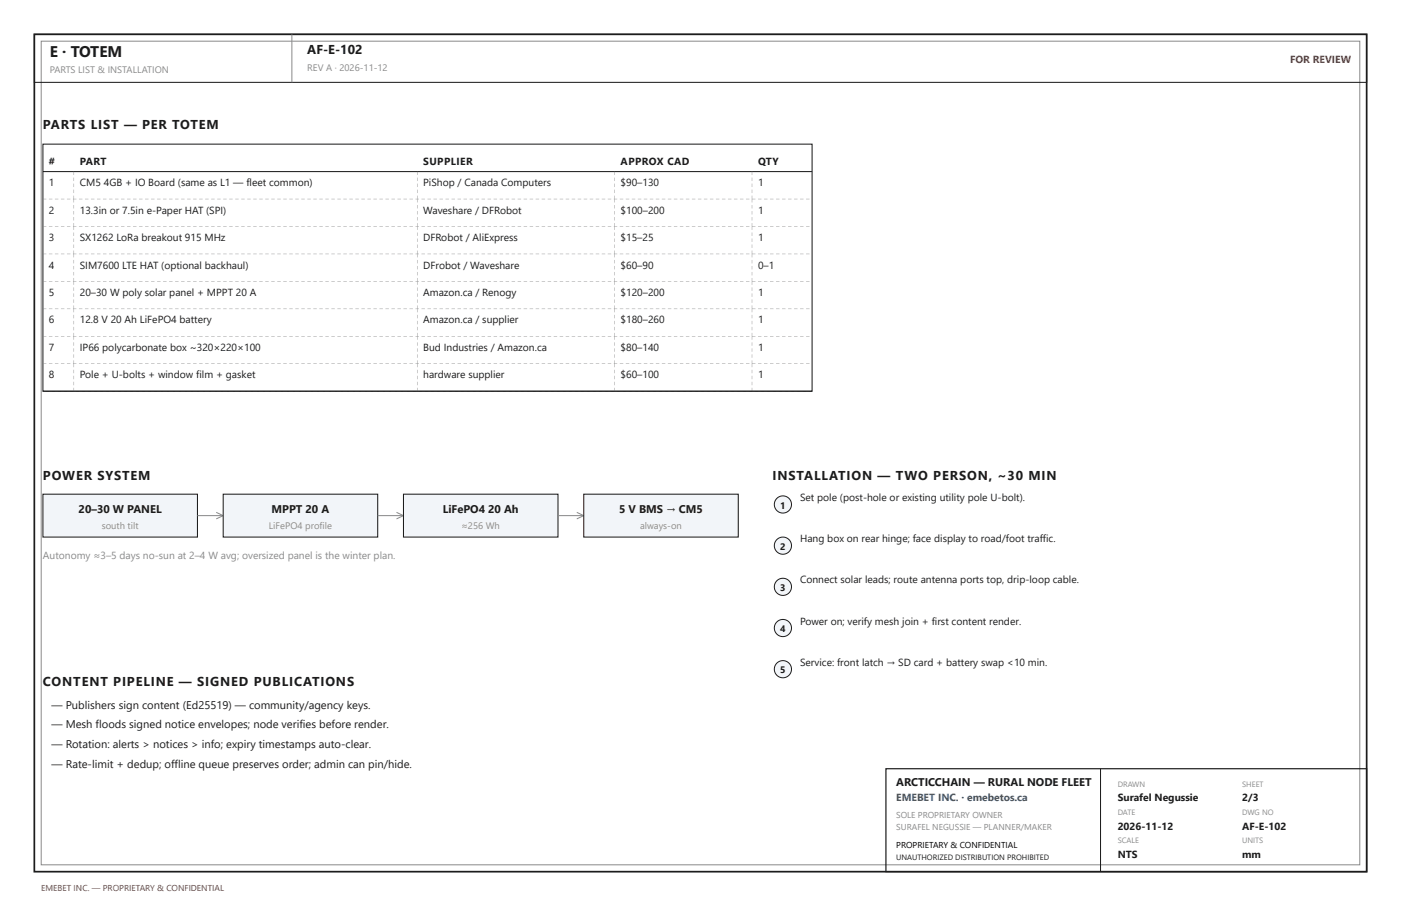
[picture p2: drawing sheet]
<svg xmlns="http://www.w3.org/2000/svg" width="432mm" height="279mm" viewBox="0 0 432 279" stroke-linecap="round" stroke-linejoin="round" font-family="sans-serif">
<path d="M10.6 10.6h410.6v258.2h-410.6z" fill="none" stroke="#1c1c1c" stroke-width=".53"/>
<path d="M12.7 12.7h406.4v254h-406.4zM90 10.6v14.8" fill="none" stroke="#8a8a8a" stroke-width=".31"/>
<path d="M10.6 10.6h410.6v14.8h-410.6zM13.2 44.4h237.1v76.2h-237.1zM13.2 52.9h237.1" fill="none" stroke="#1c1c1c" stroke-width=".32"/>
<g fill="#8a8a8a">
<path d="M22.7 52.9l.1 1.1zM22.7 54.8l.1 1zM22.7 56.6l.1 1.1zM22.7 58.5l.1 1zM22.7 60.3l.1 1.1z"/>
<path d="M128.5 52.9l.2 1.1zM128.5 54.8l.2 1zM128.5 56.6l.2 1.1zM128.5 58.5l.2 1zM128.5 60.3l.2 1.1z"/>
<path d="M189.4 52.9l.1 1.1zM189.4 54.8l.1 1zM189.4 56.6l.1 1.1zM189.4 58.5l.1 1zM189.4 60.3l.1 1.1z"/>
<path d="M231.7 52.9l.1 1.1zM231.7 54.8l.1 1zM231.7 56.6l.1 1.1zM231.7 58.5l.1 1zM231.7 60.3l.1 1.1z"/>
<path d="M13.2 61.3l1.1 .1zM15.1 61.3l1 .1zM16.9 61.3l1.1 .1zM18.8 61.3l1 .1zM20.6 61.3l1.1 .1zM22.5 61.3l1 .1zM24.3 61.3l1.1 .1zM26.2 61.3l1.1 .1zM28 61.3l1.1 .1zM29.9 61.3l1.1 .1zM31.7 61.3l1.1 .1zM33.6 61.3l1.1 .1zM35.5 61.3l1 .1zM37.3 61.3l1.1 .1zM39.2 61.3l1 .1zM41 61.3l1.1 .1zM42.9 61.3l1 .1zM44.7 61.3l1.1 .1zM46.6 61.3l1 .1zM48.4 61.3l1.1 .1zM50.3 61.3l1 .1zM52.1 61.3l1.1 .1zM54 61.3l1 .1zM55.8 61.3l1.1 .1zM57.7 61.3l1 .1zM59.5 61.3l1.1 .1zM61.4 61.3l1 .1zM63.2 61.3l1.1 .1zM65.1 61.3l1 .1zM66.9 61.3l1.1 .1zM68.8 61.3l1 .1zM70.6 61.3l1.1 .1zM72.5 61.3l1.1 .1zM74.3 61.3l1.1 .1zM76.2 61.3l1.1 .1zM78.1 61.3l1 .1zM79.9 61.3l1.1 .1zM81.8 61.3l1 .1zM83.6 61.3l1.1 .1zM85.5 61.3l1 .1zM87.3 61.3l1.1 .1zM89.2 61.3l1 .1zM91 61.3l1.1 .1zM92.9 61.3l1 .1zM94.7 61.3l1.1 .1zM96.6 61.3l1 .1zM98.4 61.3l1.1 .1zM100.3 61.3l1 .1zM102.1 61.3l1.1 .1zM104 61.3l1 .1zM105.8 61.3l1.1 .1zM107.7 61.3l1 .1zM109.5 61.3l1.1 .1zM111.4 61.3l1 .1zM113.2 61.3l1.1 .1zM115.1 61.3l1.1 .1zM116.9 61.3l1.1 .1zM118.8 61.3l1.1 .1zM120.6 61.3l1.1 .1zM122.5 61.3l1.1 .1zM124.4 61.3l1 .1zM126.2 61.3l1.1 .1zM128.1 61.3l1 .1zM129.9 61.3l1.1 .1zM131.8 61.3l1 .1zM133.6 61.3l1.1 .1zM135.5 61.3l1 .1zM137.3 61.3l1.1 .1zM139.2 61.3l1 .1zM141 61.3l1.1 .1zM142.9 61.3l1 .1zM144.7 61.3l1.1 .1zM146.6 61.3l1 .1zM148.4 61.3l1.1 .1zM150.3 61.3l1 .1zM152.1 61.3l1.1 .1zM154 61.3l1 .1zM155.8 61.3l1.1 .1zM157.7 61.3l1 .1zM159.5 61.3l1.1 .1zM161.4 61.3l1.1 .1zM163.2 61.3l1.1 .1zM165.1 61.3l1.1 .1zM167 61.3l1 .1zM168.8 61.3l1.1 .1zM170.7 61.3l1 .1zM172.5 61.3l1.1 .1zM174.4 61.3l1 .1zM176.2 61.3l1.1 .1zM178.1 61.3l1 .1zM179.9 61.3l1.1 .1zM181.8 61.3l1 .1zM183.6 61.3l1.1 .1zM185.5 61.3l1 .1zM187.3 61.3l1.1 .1zM189.2 61.3l1 .1zM191 61.3l1.1 .1zM192.9 61.3l1 .1zM194.7 61.3l1.1 .1zM196.6 61.3l1 .1zM198.4 61.3l1.1 .1zM200.3 61.3l1 .1zM202.1 61.3l1.1 .1zM204 61.3l1.1 .1zM205.8 61.3l1.1 .1zM207.7 61.3l1.1 .1zM209.5 61.3l1.1 .1zM211.4 61.3l1.1 .1zM213.3 61.3l1 .1zM215.1 61.3l1.1 .1zM217 61.3l1 .1zM218.8 61.3l1.1 .1zM220.7 61.3l1 .1zM222.5 61.3l1.1 .1zM224.4 61.3l1 .1zM226.2 61.3l1.1 .1zM228.1 61.3l1 .1zM229.9 61.3l1.1 .1zM231.8 61.3l1 .1zM233.6 61.3l1.1 .1zM235.5 61.3l1 .1zM237.3 61.3l1.1 .1zM239.2 61.3l1 .1zM241 61.3l1.1 .1zM242.9 61.3l1 .1zM244.7 61.3l1.1 .1zM246.6 61.3l1 .1zM248.4 61.3l1.1 .1z"/>
<path d="M22.7 61.4l.1 1zM22.7 63.2l.1 1.1zM22.7 65.1l.1 1zM22.7 66.9l.1 1.1zM22.7 68.8l.1 1z"/>
<path d="M128.5 61.4l.2 1zM128.5 63.2l.2 1.1zM128.5 65.1l.2 1zM128.5 66.9l.2 1.1zM128.5 68.8l.2 1z"/>
<path d="M189.4 61.4l.1 1zM189.4 63.2l.1 1.1zM189.4 65.1l.1 1zM189.4 66.9l.1 1.1zM189.4 68.8l.1 1z"/>
<path d="M231.7 61.4l.1 1zM231.7 63.2l.1 1.1zM231.7 65.1l.1 1zM231.7 66.9l.1 1.1zM231.7 68.8l.1 1z"/>
<path d="M13.2 69.8l1.1 .1zM15.1 69.8l1 .1zM16.9 69.8l1.1 .1zM18.8 69.8l1 .1zM20.6 69.8l1.1 .1zM22.5 69.8l1 .1zM24.3 69.8l1.1 .1zM26.2 69.8l1.1 .1zM28 69.8l1.1 .1zM29.9 69.8l1.1 .1zM31.7 69.8l1.1 .1zM33.6 69.8l1.1 .1zM35.5 69.8l1 .1zM37.3 69.8l1.1 .1zM39.2 69.8l1 .1zM41 69.8l1.1 .1zM42.9 69.8l1 .1zM44.7 69.8l1.1 .1zM46.6 69.8l1 .1zM48.4 69.8l1.1 .1zM50.3 69.8l1 .1zM52.1 69.8l1.1 .1zM54 69.8l1 .1zM55.8 69.8l1.1 .1zM57.7 69.8l1 .1zM59.5 69.8l1.1 .1zM61.4 69.8l1 .1zM63.2 69.8l1.1 .1zM65.1 69.8l1 .1zM66.9 69.8l1.1 .1zM68.8 69.8l1 .1zM70.6 69.8l1.1 .1zM72.5 69.8l1.1 .1zM74.3 69.8l1.1 .1zM76.2 69.8l1.1 .1zM78.1 69.8l1 .1zM79.9 69.8l1.1 .1zM81.8 69.8l1 .1zM83.6 69.8l1.1 .1zM85.5 69.8l1 .1zM87.3 69.8l1.1 .1zM89.2 69.8l1 .1zM91 69.8l1.1 .1zM92.9 69.8l1 .1zM94.7 69.8l1.1 .1zM96.6 69.8l1 .1zM98.4 69.8l1.1 .1zM100.3 69.8l1 .1zM102.1 69.8l1.1 .1zM104 69.8l1 .1zM105.8 69.8l1.1 .1zM107.7 69.8l1 .1zM109.5 69.8l1.1 .1zM111.4 69.8l1 .1zM113.2 69.8l1.1 .1zM115.1 69.8l1.1 .1zM116.9 69.8l1.1 .1zM118.8 69.8l1.1 .1zM120.6 69.8l1.1 .1zM122.5 69.8l1.1 .1zM124.4 69.8l1 .1zM126.2 69.8l1.1 .1zM128.1 69.8l1 .1zM129.9 69.8l1.1 .1zM131.8 69.8l1 .1zM133.6 69.8l1.1 .1zM135.5 69.8l1 .1zM137.3 69.8l1.1 .1zM139.2 69.8l1 .1zM141 69.8l1.1 .1zM142.9 69.8l1 .1zM144.7 69.8l1.1 .1zM146.6 69.8l1 .1zM148.4 69.8l1.1 .1zM150.3 69.8l1 .1zM152.1 69.8l1.1 .1zM154 69.8l1 .1zM155.8 69.8l1.1 .1zM157.7 69.8l1 .1zM159.5 69.8l1.1 .1zM161.4 69.8l1.1 .1zM163.2 69.8l1.1 .1zM165.1 69.8l1.1 .1zM167 69.8l1 .1zM168.8 69.8l1.1 .1zM170.7 69.8l1 .1zM172.5 69.8l1.1 .1zM174.4 69.8l1 .1zM176.2 69.8l1.1 .1zM178.1 69.8l1 .1zM179.9 69.8l1.1 .1zM181.8 69.8l1 .1zM183.6 69.8l1.1 .1zM185.5 69.8l1 .1zM187.3 69.8l1.1 .1zM189.2 69.8l1 .1zM191 69.8l1.1 .1zM192.9 69.8l1 .1zM194.7 69.8l1.1 .1zM196.6 69.8l1 .1zM198.4 69.8l1.1 .1zM200.3 69.8l1 .1zM202.1 69.8l1.1 .1zM204 69.8l1.1 .1zM205.8 69.8l1.1 .1zM207.7 69.8l1.1 .1zM209.5 69.8l1.1 .1zM211.4 69.8l1.1 .1zM213.3 69.8l1 .1zM215.1 69.8l1.1 .1zM217 69.8l1 .1zM218.8 69.8l1.1 .1zM220.7 69.8l1 .1zM222.5 69.8l1.1 .1zM224.4 69.8l1 .1zM226.2 69.8l1.1 .1zM228.1 69.8l1 .1zM229.9 69.8l1.1 .1zM231.8 69.8l1 .1zM233.6 69.8l1.1 .1zM235.5 69.8l1 .1zM237.3 69.8l1.1 .1zM239.2 69.8l1 .1zM241 69.8l1.1 .1zM242.9 69.8l1 .1zM244.7 69.8l1.1 .1zM246.6 69.8l1 .1zM248.4 69.8l1.1 .1z"/>
<path d="M22.7 69.8l.1 1.1zM22.7 71.7l.1 1.1zM22.7 73.6l.1 1zM22.7 75.4l.1 1.1zM22.7 77.3l.1 1z"/>
<path d="M128.5 69.8l.2 1.1zM128.5 71.7l.2 1.1zM128.5 73.6l.2 1zM128.5 75.4l.2 1.1zM128.5 77.3l.2 1z"/>
<path d="M189.4 69.8l.1 1.1zM189.4 71.7l.1 1.1zM189.4 73.6l.1 1zM189.4 75.4l.1 1.1zM189.4 77.3l.1 1z"/>
<path d="M231.7 69.8l.1 1.1zM231.7 71.7l.1 1.1zM231.7 73.6l.1 1zM231.7 75.4l.1 1.1zM231.7 77.3l.1 1z"/>
<path d="M13.2 78.3l1.1 .1zM15.1 78.3l1 .1zM16.9 78.3l1.1 .1zM18.8 78.3l1 .1zM20.6 78.3l1.1 .1zM22.5 78.3l1 .1zM24.3 78.3l1.1 .1zM26.2 78.3l1.1 .1zM28 78.3l1.1 .1zM29.9 78.3l1.1 .1zM31.7 78.3l1.1 .1zM33.6 78.3l1.1 .1zM35.5 78.3l1 .1zM37.3 78.3l1.1 .1zM39.2 78.3l1 .1zM41 78.3l1.1 .1zM42.9 78.3l1 .1zM44.7 78.3l1.1 .1zM46.6 78.3l1 .1zM48.4 78.3l1.1 .1zM50.3 78.3l1 .1zM52.1 78.3l1.1 .1zM54 78.3l1 .1zM55.8 78.3l1.1 .1zM57.7 78.3l1 .1zM59.5 78.3l1.1 .1zM61.4 78.3l1 .1zM63.2 78.3l1.1 .1zM65.1 78.3l1 .1zM66.9 78.3l1.1 .1zM68.8 78.3l1 .1zM70.6 78.3l1.1 .1zM72.5 78.3l1.1 .1zM74.3 78.3l1.1 .1zM76.2 78.3l1.1 .1zM78.1 78.3l1 .1zM79.9 78.3l1.1 .1zM81.8 78.3l1 .1zM83.6 78.3l1.1 .1zM85.5 78.3l1 .1zM87.3 78.3l1.1 .1zM89.2 78.3l1 .1zM91 78.3l1.1 .1zM92.9 78.3l1 .1zM94.7 78.3l1.1 .1zM96.6 78.3l1 .1zM98.4 78.3l1.1 .1zM100.3 78.3l1 .1zM102.1 78.3l1.1 .1zM104 78.3l1 .1zM105.8 78.3l1.1 .1zM107.7 78.3l1 .1zM109.5 78.3l1.1 .1zM111.4 78.3l1 .1zM113.2 78.3l1.1 .1zM115.1 78.3l1.1 .1zM116.9 78.3l1.1 .1zM118.8 78.3l1.1 .1zM120.6 78.3l1.1 .1zM122.5 78.3l1.1 .1zM124.4 78.3l1 .1zM126.2 78.3l1.1 .1zM128.1 78.3l1 .1zM129.9 78.3l1.1 .1zM131.8 78.3l1 .1zM133.6 78.3l1.1 .1zM135.5 78.3l1 .1zM137.3 78.3l1.1 .1zM139.2 78.3l1 .1zM141 78.3l1.1 .1zM142.9 78.3l1 .1zM144.7 78.3l1.1 .1zM146.6 78.3l1 .1zM148.4 78.3l1.1 .1zM150.3 78.3l1 .1zM152.1 78.3l1.1 .1zM154 78.3l1 .1zM155.8 78.3l1.1 .1zM157.7 78.3l1 .1zM159.5 78.3l1.1 .1zM161.4 78.3l1.1 .1zM163.2 78.3l1.1 .1zM165.1 78.3l1.1 .1zM167 78.3l1 .1zM168.8 78.3l1.1 .1zM170.7 78.3l1 .1zM172.5 78.3l1.1 .1zM174.4 78.3l1 .1zM176.2 78.3l1.1 .1zM178.1 78.3l1 .1zM179.9 78.3l1.1 .1zM181.8 78.3l1 .1zM183.6 78.3l1.1 .1zM185.5 78.3l1 .1zM187.3 78.3l1.1 .1zM189.2 78.3l1 .1zM191 78.3l1.1 .1zM192.9 78.3l1 .1zM194.7 78.3l1.1 .1zM196.6 78.3l1 .1zM198.4 78.3l1.1 .1zM200.3 78.3l1 .1zM202.1 78.3l1.1 .1zM204 78.3l1.1 .1zM205.8 78.3l1.1 .1zM207.7 78.3l1.1 .1zM209.5 78.3l1.1 .1zM211.4 78.3l1.1 .1zM213.3 78.3l1 .1zM215.1 78.3l1.1 .1zM217 78.3l1 .1zM218.8 78.3l1.1 .1zM220.7 78.3l1 .1zM222.5 78.3l1.1 .1zM224.4 78.3l1 .1zM226.2 78.3l1.1 .1zM228.1 78.3l1 .1zM229.9 78.3l1.1 .1zM231.8 78.3l1 .1zM233.6 78.3l1.1 .1zM235.5 78.3l1 .1zM237.3 78.3l1.1 .1zM239.2 78.3l1 .1zM241 78.3l1.1 .1zM242.9 78.3l1 .1zM244.7 78.3l1.1 .1zM246.6 78.3l1 .1zM248.4 78.3l1.1 .1z"/>
<path d="M22.7 78.3l.1 1.1zM22.7 80.2l.1 1zM22.7 82l.1 1.1zM22.7 83.9l.1 1zM22.7 85.7l.1 1.1z"/>
<path d="M128.5 78.3l.2 1.1zM128.5 80.2l.2 1zM128.5 82l.2 1.1zM128.5 83.9l.2 1zM128.5 85.7l.2 1.1z"/>
<path d="M189.4 78.3l.1 1.1zM189.4 80.2l.1 1zM189.4 82l.1 1.1zM189.4 83.9l.1 1zM189.4 85.7l.1 1.1z"/>
<path d="M231.7 78.3l.1 1.1zM231.7 80.2l.1 1zM231.7 82l.1 1.1zM231.7 83.9l.1 1zM231.7 85.7l.1 1.1z"/>
<path d="M13.2 86.7l1.1 .1zM15.1 86.7l1 .1zM16.9 86.7l1.1 .1zM18.8 86.7l1 .1zM20.6 86.7l1.1 .1zM22.5 86.7l1 .1zM24.3 86.7l1.1 .1zM26.2 86.7l1.1 .1zM28 86.7l1.1 .1zM29.9 86.7l1.1 .1zM31.7 86.7l1.1 .1zM33.6 86.7l1.1 .1zM35.5 86.7l1 .1zM37.3 86.7l1.1 .1zM39.2 86.7l1 .1zM41 86.7l1.1 .1zM42.9 86.7l1 .1zM44.7 86.7l1.1 .1zM46.6 86.7l1 .1zM48.4 86.7l1.1 .1zM50.3 86.7l1 .1zM52.1 86.7l1.1 .1zM54 86.7l1 .1zM55.8 86.7l1.1 .1zM57.7 86.7l1 .1zM59.5 86.7l1.1 .1zM61.4 86.7l1 .1zM63.2 86.7l1.1 .1zM65.1 86.7l1 .1zM66.9 86.7l1.1 .1zM68.8 86.7l1 .1zM70.6 86.7l1.1 .1zM72.5 86.7l1.1 .1zM74.3 86.7l1.1 .1zM76.2 86.7l1.1 .1zM78.1 86.7l1 .1zM79.9 86.7l1.1 .1zM81.8 86.7l1 .1zM83.6 86.7l1.1 .1zM85.5 86.7l1 .1zM87.3 86.7l1.1 .1zM89.2 86.7l1 .1zM91 86.7l1.1 .1zM92.9 86.7l1 .1zM94.7 86.7l1.1 .1zM96.6 86.7l1 .1zM98.4 86.7l1.1 .1zM100.3 86.7l1 .1zM102.1 86.7l1.1 .1zM104 86.7l1 .1zM105.8 86.7l1.1 .1zM107.7 86.7l1 .1zM109.5 86.7l1.1 .1zM111.4 86.7l1 .1zM113.2 86.7l1.1 .1zM115.1 86.7l1.1 .1zM116.9 86.7l1.1 .1zM118.8 86.7l1.1 .1zM120.6 86.7l1.1 .1zM122.5 86.7l1.1 .1zM124.4 86.7l1 .1zM126.2 86.7l1.1 .1zM128.1 86.7l1 .1zM129.9 86.7l1.1 .1zM131.8 86.7l1 .1zM133.6 86.7l1.1 .1zM135.5 86.7l1 .1zM137.3 86.7l1.1 .1zM139.2 86.7l1 .1zM141 86.7l1.1 .1zM142.9 86.7l1 .1zM144.7 86.7l1.1 .1zM146.6 86.7l1 .1zM148.4 86.7l1.1 .1zM150.3 86.7l1 .1zM152.1 86.7l1.1 .1zM154 86.7l1 .1zM155.8 86.7l1.1 .1zM157.7 86.7l1 .1zM159.5 86.7l1.1 .1zM161.4 86.7l1.1 .1zM163.2 86.7l1.1 .1zM165.1 86.7l1.1 .1zM167 86.7l1 .1zM168.8 86.7l1.1 .1zM170.7 86.7l1 .1zM172.5 86.7l1.1 .1zM174.4 86.7l1 .1zM176.2 86.7l1.1 .1zM178.1 86.7l1 .1zM179.9 86.7l1.1 .1zM181.8 86.7l1 .1zM183.6 86.7l1.1 .1zM185.5 86.7l1 .1zM187.3 86.7l1.1 .1zM189.2 86.7l1 .1zM191 86.7l1.1 .1zM192.9 86.7l1 .1zM194.7 86.7l1.1 .1zM196.6 86.7l1 .1zM198.4 86.7l1.1 .1zM200.3 86.7l1 .1zM202.1 86.7l1.1 .1zM204 86.7l1.1 .1zM205.8 86.7l1.1 .1zM207.7 86.7l1.1 .1zM209.5 86.7l1.1 .1zM211.4 86.7l1.1 .1zM213.3 86.7l1 .1zM215.1 86.7l1.1 .1zM217 86.7l1 .1zM218.8 86.7l1.1 .1zM220.7 86.7l1 .1zM222.5 86.7l1.1 .1zM224.4 86.7l1 .1zM226.2 86.7l1.1 .1zM228.1 86.7l1 .1zM229.9 86.7l1.1 .1zM231.8 86.7l1 .1zM233.6 86.7l1.1 .1zM235.5 86.7l1 .1zM237.3 86.7l1.1 .1zM239.2 86.7l1 .1zM241 86.7l1.1 .1zM242.9 86.7l1 .1zM244.7 86.7l1.1 .1zM246.6 86.7l1 .1zM248.4 86.7l1.1 .1z"/>
<path d="M22.7 86.8l.1 1zM22.7 88.6l.1 1.1zM22.7 90.5l.1 1zM22.7 92.3l.1 1.1zM22.7 94.2l.1 1z"/>
<path d="M128.5 86.8l.2 1zM128.5 88.6l.2 1.1zM128.5 90.5l.2 1zM128.5 92.3l.2 1.1zM128.5 94.2l.2 1z"/>
<path d="M189.4 86.8l.1 1zM189.4 88.6l.1 1.1zM189.4 90.5l.1 1zM189.4 92.3l.1 1.1zM189.4 94.2l.1 1z"/>
<path d="M231.7 86.8l.1 1zM231.7 88.6l.1 1.1zM231.7 90.5l.1 1zM231.7 92.3l.1 1.1zM231.7 94.2l.1 1z"/>
<path d="M13.2 95.2l1.1 .1zM15.1 95.2l1 .1zM16.9 95.2l1.1 .1zM18.8 95.2l1 .1zM20.6 95.2l1.1 .1zM22.5 95.2l1 .1zM24.3 95.2l1.1 .1zM26.2 95.2l1.1 .1zM28 95.2l1.1 .1zM29.9 95.2l1.1 .1zM31.7 95.2l1.1 .1zM33.6 95.2l1.1 .1zM35.5 95.2l1 .1zM37.3 95.2l1.1 .1zM39.2 95.2l1 .1zM41 95.2l1.1 .1zM42.9 95.2l1 .1zM44.7 95.2l1.1 .1zM46.6 95.2l1 .1zM48.4 95.2l1.1 .1zM50.3 95.2l1 .1zM52.1 95.2l1.1 .1zM54 95.2l1 .1zM55.8 95.2l1.1 .1zM57.7 95.2l1 .1zM59.5 95.2l1.1 .1zM61.4 95.2l1 .1zM63.2 95.2l1.1 .1zM65.1 95.2l1 .1zM66.9 95.2l1.1 .1zM68.8 95.2l1 .1zM70.6 95.2l1.1 .1zM72.5 95.2l1.1 .1zM74.3 95.2l1.1 .1zM76.2 95.2l1.1 .1zM78.1 95.2l1 .1zM79.9 95.2l1.1 .1zM81.8 95.2l1 .1zM83.6 95.2l1.1 .1zM85.5 95.2l1 .1zM87.3 95.2l1.1 .1zM89.2 95.2l1 .1zM91 95.2l1.1 .1zM92.9 95.2l1 .1zM94.7 95.2l1.1 .1zM96.6 95.2l1 .1zM98.4 95.2l1.1 .1zM100.3 95.2l1 .1zM102.1 95.2l1.1 .1zM104 95.2l1 .1zM105.8 95.2l1.1 .1zM107.7 95.2l1 .1zM109.5 95.2l1.1 .1zM111.4 95.2l1 .1zM113.2 95.2l1.1 .1zM115.1 95.2l1.1 .1zM116.9 95.2l1.1 .1zM118.8 95.2l1.1 .1zM120.6 95.2l1.1 .1zM122.5 95.2l1.1 .1zM124.4 95.2l1 .1zM126.2 95.2l1.1 .1zM128.1 95.2l1 .1zM129.9 95.2l1.1 .1zM131.8 95.2l1 .1zM133.6 95.2l1.1 .1zM135.5 95.2l1 .1zM137.3 95.2l1.1 .1zM139.2 95.2l1 .1zM141 95.2l1.1 .1zM142.9 95.2l1 .1zM144.7 95.2l1.1 .1zM146.6 95.2l1 .1zM148.4 95.2l1.1 .1zM150.3 95.2l1 .1zM152.1 95.2l1.1 .1zM154 95.2l1 .1zM155.8 95.2l1.1 .1zM157.7 95.2l1 .1zM159.5 95.2l1.1 .1zM161.4 95.2l1.1 .1zM163.2 95.2l1.1 .1zM165.1 95.2l1.1 .1zM167 95.2l1 .1zM168.8 95.2l1.1 .1zM170.7 95.2l1 .1zM172.5 95.2l1.1 .1zM174.4 95.2l1 .1zM176.2 95.2l1.1 .1zM178.1 95.2l1 .1zM179.9 95.2l1.1 .1zM181.8 95.2l1 .1zM183.6 95.2l1.1 .1zM185.5 95.2l1 .1zM187.3 95.2l1.1 .1zM189.2 95.2l1 .1zM191 95.2l1.1 .1zM192.9 95.2l1 .1zM194.7 95.2l1.1 .1zM196.6 95.2l1 .1zM198.4 95.2l1.1 .1zM200.3 95.2l1 .1zM202.1 95.2l1.1 .1zM204 95.2l1.1 .1zM205.8 95.2l1.1 .1zM207.7 95.2l1.1 .1zM209.5 95.2l1.1 .1zM211.4 95.2l1.1 .1zM213.3 95.2l1 .1zM215.1 95.2l1.1 .1zM217 95.2l1 .1zM218.8 95.2l1.1 .1zM220.7 95.2l1 .1zM222.5 95.2l1.1 .1zM224.4 95.2l1 .1zM226.2 95.2l1.1 .1zM228.1 95.2l1 .1zM229.9 95.2l1.1 .1zM231.8 95.2l1 .1zM233.6 95.2l1.1 .1zM235.5 95.2l1 .1zM237.3 95.2l1.1 .1zM239.2 95.2l1 .1zM241 95.2l1.1 .1zM242.9 95.2l1 .1zM244.7 95.2l1.1 .1zM246.6 95.2l1 .1zM248.4 95.2l1.1 .1z"/>
<path d="M22.7 95.2l.1 1.1zM22.7 97.1l.1 1.1zM22.7 99l.1 1zM22.7 100.8l.1 1.1zM22.7 102.7l.1 1z"/>
<path d="M128.5 95.2l.2 1.1zM128.5 97.1l.2 1.1zM128.5 99l.2 1zM128.5 100.8l.2 1.1zM128.5 102.7l.2 1z"/>
<path d="M189.4 95.2l.1 1.1zM189.4 97.1l.1 1.1zM189.4 99l.1 1zM189.4 100.8l.1 1.1zM189.4 102.7l.1 1z"/>
<path d="M231.7 95.2l.1 1.1zM231.7 97.1l.1 1.1zM231.7 99l.1 1zM231.7 100.8l.1 1.1zM231.7 102.7l.1 1z"/>
<path d="M13.2 103.7l1.1 .1zM15.1 103.7l1 .1zM16.9 103.7l1.1 .1zM18.8 103.7l1 .1zM20.6 103.7l1.1 .1zM22.5 103.7l1 .1zM24.3 103.7l1.1 .1zM26.2 103.7l1.1 .1zM28 103.7l1.1 .1zM29.9 103.7l1.1 .1zM31.7 103.7l1.1 .1zM33.6 103.7l1.1 .1zM35.5 103.7l1 .1zM37.3 103.7l1.1 .1zM39.2 103.7l1 .1zM41 103.7l1.1 .1zM42.9 103.7l1 .1zM44.7 103.7l1.1 .1zM46.6 103.7l1 .1zM48.4 103.7l1.1 .1zM50.3 103.7l1 .1zM52.1 103.7l1.1 .1zM54 103.7l1 .1zM55.8 103.7l1.1 .1zM57.7 103.7l1 .1zM59.5 103.7l1.1 .1zM61.4 103.7l1 .1zM63.2 103.7l1.1 .1zM65.1 103.7l1 .1zM66.9 103.7l1.1 .1zM68.8 103.7l1 .1zM70.6 103.7l1.1 .1zM72.5 103.7l1.1 .1zM74.3 103.7l1.1 .1zM76.2 103.7l1.1 .1zM78.1 103.7l1 .1zM79.9 103.7l1.1 .1zM81.8 103.7l1 .1zM83.6 103.7l1.1 .1zM85.5 103.7l1 .1zM87.3 103.7l1.1 .1zM89.2 103.7l1 .1zM91 103.7l1.1 .1zM92.9 103.7l1 .1zM94.7 103.7l1.1 .1zM96.6 103.7l1 .1zM98.4 103.7l1.1 .1zM100.3 103.7l1 .1zM102.1 103.7l1.1 .1zM104 103.7l1 .1zM105.8 103.7l1.1 .1zM107.7 103.7l1 .1zM109.5 103.7l1.1 .1zM111.4 103.7l1 .1zM113.2 103.7l1.1 .1zM115.1 103.7l1.1 .1zM116.9 103.7l1.1 .1zM118.8 103.7l1.1 .1zM120.6 103.7l1.1 .1zM122.5 103.7l1.1 .1zM124.4 103.7l1 .1zM126.2 103.7l1.1 .1zM128.1 103.7l1 .1zM129.9 103.7l1.1 .1zM131.8 103.7l1 .1zM133.6 103.7l1.1 .1zM135.5 103.7l1 .1zM137.3 103.7l1.1 .1zM139.2 103.7l1 .1zM141 103.7l1.1 .1zM142.9 103.7l1 .1zM144.7 103.7l1.1 .1zM146.6 103.7l1 .1zM148.4 103.7l1.1 .1zM150.3 103.7l1 .1zM152.1 103.7l1.1 .1zM154 103.7l1 .1zM155.8 103.7l1.1 .1zM157.7 103.7l1 .1zM159.5 103.7l1.1 .1zM161.4 103.7l1.1 .1zM163.2 103.7l1.1 .1zM165.1 103.7l1.1 .1zM167 103.7l1 .1zM168.8 103.7l1.1 .1zM170.7 103.7l1 .1zM172.5 103.7l1.1 .1zM174.4 103.7l1 .1zM176.2 103.7l1.1 .1zM178.1 103.7l1 .1zM179.9 103.7l1.1 .1zM181.8 103.7l1 .1zM183.6 103.7l1.1 .1zM185.5 103.7l1 .1zM187.3 103.7l1.1 .1zM189.2 103.7l1 .1zM191 103.7l1.1 .1zM192.9 103.7l1 .1zM194.7 103.7l1.1 .1zM196.6 103.7l1 .1zM198.4 103.7l1.1 .1zM200.3 103.7l1 .1zM202.1 103.7l1.1 .1zM204 103.7l1.1 .1zM205.8 103.7l1.1 .1zM207.7 103.7l1.1 .1zM209.5 103.7l1.1 .1zM211.4 103.7l1.1 .1zM213.3 103.7l1 .1zM215.1 103.7l1.1 .1zM217 103.7l1 .1zM218.8 103.7l1.1 .1zM220.7 103.7l1 .1zM222.5 103.7l1.1 .1zM224.4 103.7l1 .1zM226.2 103.7l1.1 .1zM228.1 103.7l1 .1zM229.9 103.7l1.1 .1zM231.8 103.7l1 .1zM233.6 103.7l1.1 .1zM235.5 103.7l1 .1zM237.3 103.7l1.1 .1zM239.2 103.7l1 .1zM241 103.7l1.1 .1zM242.9 103.7l1 .1zM244.7 103.7l1.1 .1zM246.6 103.7l1 .1zM248.4 103.7l1.1 .1z"/>
<path d="M22.7 103.7l.1 1.1zM22.7 105.6l.1 1zM22.7 107.4l.1 1.1zM22.7 109.3l.1 1zM22.7 111.1l.1 1.1z"/>
<path d="M128.5 103.7l.2 1.1zM128.5 105.6l.2 1zM128.5 107.4l.2 1.1zM128.5 109.3l.2 1zM128.5 111.1l.2 1.1z"/>
<path d="M189.4 103.7l.1 1.1zM189.4 105.6l.1 1zM189.4 107.4l.1 1.1zM189.4 109.3l.1 1zM189.4 111.1l.1 1.1z"/>
<path d="M231.7 103.7l.1 1.1zM231.7 105.6l.1 1zM231.7 107.4l.1 1.1zM231.7 109.3l.1 1zM231.7 111.1l.1 1.1z"/>
<path d="M13.2 112.1l1.1 .1zM15.1 112.1l1 .1zM16.9 112.1l1.1 .1zM18.8 112.1l1 .1zM20.6 112.1l1.1 .1zM22.5 112.1l1 .1zM24.3 112.1l1.1 .1zM26.2 112.1l1.1 .1zM28 112.1l1.1 .1zM29.9 112.1l1.1 .1zM31.7 112.1l1.1 .1zM33.6 112.1l1.1 .1zM35.5 112.1l1 .1zM37.3 112.1l1.1 .1zM39.2 112.1l1 .1zM41 112.1l1.1 .1zM42.9 112.1l1 .1zM44.7 112.1l1.1 .1zM46.6 112.1l1 .1zM48.4 112.1l1.1 .1zM50.3 112.1l1 .1zM52.1 112.1l1.1 .1zM54 112.1l1 .1zM55.8 112.1l1.1 .1zM57.7 112.1l1 .1zM59.5 112.1l1.1 .1zM61.4 112.1l1 .1zM63.2 112.1l1.1 .1zM65.1 112.1l1 .1zM66.9 112.1l1.1 .1zM68.8 112.1l1 .1zM70.6 112.1l1.1 .1zM72.5 112.1l1.1 .1zM74.3 112.1l1.1 .1zM76.2 112.1l1.1 .1zM78.1 112.1l1 .1zM79.9 112.1l1.1 .1zM81.8 112.1l1 .1zM83.6 112.1l1.1 .1zM85.5 112.1l1 .1zM87.3 112.1l1.1 .1zM89.2 112.1l1 .1zM91 112.1l1.1 .1zM92.9 112.1l1 .1zM94.7 112.1l1.1 .1zM96.6 112.1l1 .1zM98.4 112.1l1.1 .1zM100.3 112.1l1 .1zM102.1 112.1l1.1 .1zM104 112.1l1 .1zM105.8 112.1l1.1 .1zM107.7 112.1l1 .1zM109.5 112.1l1.1 .1zM111.4 112.1l1 .1zM113.2 112.1l1.1 .1zM115.1 112.1l1.1 .1zM116.9 112.1l1.1 .1zM118.8 112.1l1.1 .1zM120.6 112.1l1.1 .1zM122.5 112.1l1.1 .1zM124.4 112.1l1 .1zM126.2 112.1l1.1 .1zM128.1 112.1l1 .1zM129.9 112.1l1.1 .1zM131.8 112.1l1 .1zM133.6 112.1l1.1 .1zM135.5 112.1l1 .1zM137.3 112.1l1.1 .1zM139.2 112.1l1 .1zM141 112.1l1.1 .1zM142.9 112.1l1 .1zM144.7 112.1l1.1 .1zM146.6 112.1l1 .1zM148.4 112.1l1.1 .1zM150.3 112.1l1 .1zM152.1 112.1l1.1 .1zM154 112.1l1 .1zM155.8 112.1l1.1 .1zM157.7 112.1l1 .1zM159.5 112.1l1.1 .1zM161.4 112.1l1.1 .1zM163.2 112.1l1.1 .1zM165.1 112.1l1.1 .1zM167 112.1l1 .1zM168.8 112.1l1.1 .1zM170.7 112.1l1 .1zM172.5 112.1l1.1 .1zM174.4 112.1l1 .1zM176.2 112.1l1.1 .1zM178.1 112.1l1 .1zM179.9 112.1l1.1 .1zM181.8 112.1l1 .1zM183.6 112.1l1.1 .1zM185.5 112.1l1 .1zM187.3 112.1l1.1 .1zM189.2 112.1l1 .1zM191 112.1l1.1 .1zM192.9 112.1l1 .1zM194.7 112.1l1.1 .1zM196.6 112.1l1 .1zM198.4 112.1l1.1 .1zM200.3 112.1l1 .1zM202.1 112.1l1.1 .1zM204 112.1l1.1 .1zM205.8 112.1l1.1 .1zM207.7 112.1l1.1 .1zM209.5 112.1l1.1 .1zM211.4 112.1l1.1 .1zM213.3 112.1l1 .1zM215.1 112.1l1.1 .1zM217 112.1l1 .1zM218.8 112.1l1.1 .1zM220.7 112.1l1 .1zM222.5 112.1l1.1 .1zM224.4 112.1l1 .1zM226.2 112.1l1.1 .1zM228.1 112.1l1 .1zM229.9 112.1l1.1 .1zM231.8 112.1l1 .1zM233.6 112.1l1.1 .1zM235.5 112.1l1 .1zM237.3 112.1l1.1 .1zM239.2 112.1l1 .1zM241 112.1l1.1 .1zM242.9 112.1l1 .1zM244.7 112.1l1.1 .1zM246.6 112.1l1 .1zM248.4 112.1l1.1 .1z"/>
<path d="M22.7 112.2l.1 1zM22.7 114l.1 1.1zM22.7 115.9l.1 1zM22.7 117.7l.1 1.1zM22.7 119.6l.1 1z"/>
<path d="M128.5 112.2l.2 1zM128.5 114l.2 1.1zM128.5 115.9l.2 1zM128.5 117.7l.2 1.1zM128.5 119.6l.2 1z"/>
<path d="M189.4 112.2l.1 1zM189.4 114l.1 1.1zM189.4 115.9l.1 1zM189.4 117.7l.1 1.1zM189.4 119.6l.1 1z"/>
<path d="M231.7 112.2l.1 1zM231.7 114l.1 1.1zM231.7 115.9l.1 1zM231.7 117.7l.1 1.1zM231.7 119.6l.1 1z"/>
<path d="M13.2 120.6l1.1 .1zM15.1 120.6l1 .1zM16.9 120.6l1.1 .1zM18.8 120.6l1 .1zM20.6 120.6l1.1 .1zM22.5 120.6l1 .1zM24.3 120.6l1.1 .1zM26.2 120.6l1.1 .1zM28 120.6l1.1 .1zM29.9 120.6l1.1 .1zM31.7 120.6l1.1 .1zM33.6 120.6l1.1 .1zM35.5 120.6l1 .1zM37.3 120.6l1.1 .1zM39.2 120.6l1 .1zM41 120.6l1.1 .1zM42.9 120.6l1 .1zM44.7 120.6l1.1 .1zM46.6 120.6l1 .1zM48.4 120.6l1.1 .1zM50.3 120.6l1 .1zM52.1 120.6l1.1 .1zM54 120.6l1 .1zM55.8 120.6l1.1 .1zM57.7 120.6l1 .1zM59.5 120.6l1.1 .1zM61.4 120.6l1 .1zM63.2 120.6l1.1 .1zM65.1 120.6l1 .1zM66.9 120.6l1.1 .1zM68.8 120.6l1 .1zM70.6 120.6l1.1 .1zM72.5 120.6l1.1 .1zM74.3 120.6l1.1 .1zM76.2 120.6l1.1 .1zM78.1 120.6l1 .1zM79.9 120.6l1.1 .1zM81.8 120.6l1 .1zM83.6 120.6l1.1 .1zM85.5 120.6l1 .1zM87.3 120.6l1.1 .1zM89.2 120.6l1 .1zM91 120.6l1.1 .1zM92.9 120.6l1 .1zM94.7 120.6l1.1 .1zM96.6 120.6l1 .1zM98.4 120.6l1.1 .1zM100.3 120.6l1 .1zM102.1 120.6l1.1 .1zM104 120.6l1 .1zM105.8 120.6l1.1 .1zM107.7 120.6l1 .1zM109.5 120.6l1.1 .1zM111.4 120.6l1 .1zM113.2 120.6l1.1 .1zM115.1 120.6l1.1 .1zM116.9 120.6l1.1 .1zM118.8 120.6l1.1 .1zM120.6 120.6l1.1 .1zM122.5 120.6l1.1 .1zM124.4 120.6l1 .1zM126.2 120.6l1.1 .1zM128.1 120.6l1 .1zM129.9 120.6l1.1 .1zM131.8 120.6l1 .1zM133.6 120.6l1.1 .1zM135.5 120.6l1 .1zM137.3 120.6l1.1 .1zM139.2 120.6l1 .1zM141 120.6l1.1 .1zM142.9 120.6l1 .1zM144.7 120.6l1.1 .1zM146.6 120.6l1 .1zM148.4 120.6l1.1 .1zM150.3 120.6l1 .1zM152.1 120.6l1.1 .1zM154 120.6l1 .1zM155.8 120.6l1.1 .1zM157.7 120.6l1 .1zM159.5 120.6l1.1 .1zM161.4 120.6l1.1 .1zM163.2 120.6l1.1 .1zM165.1 120.6l1.1 .1zM167 120.6l1 .1zM168.8 120.6l1.1 .1zM170.7 120.6l1 .1zM172.5 120.6l1.1 .1zM174.4 120.6l1 .1zM176.2 120.6l1.1 .1zM178.1 120.6l1 .1zM179.9 120.6l1.1 .1zM181.8 120.6l1 .1zM183.6 120.6l1.1 .1zM185.5 120.6l1 .1zM187.3 120.6l1.1 .1zM189.2 120.6l1 .1zM191 120.6l1.1 .1zM192.9 120.6l1 .1zM194.7 120.6l1.1 .1zM196.6 120.6l1 .1zM198.4 120.6l1.1 .1zM200.3 120.6l1 .1zM202.1 120.6l1.1 .1zM204 120.6l1.1 .1zM205.8 120.6l1.1 .1zM207.7 120.6l1.1 .1zM209.5 120.6l1.1 .1zM211.4 120.6l1.1 .1zM213.3 120.6l1 .1zM215.1 120.6l1.1 .1zM217 120.6l1 .1zM218.8 120.6l1.1 .1zM220.7 120.6l1 .1zM222.5 120.6l1.1 .1zM224.4 120.6l1 .1zM226.2 120.6l1.1 .1zM228.1 120.6l1 .1zM229.9 120.6l1.1 .1zM231.8 120.6l1 .1zM233.6 120.6l1.1 .1zM235.5 120.6l1 .1zM237.3 120.6l1.1 .1zM239.2 120.6l1 .1zM241 120.6l1.1 .1zM242.9 120.6l1 .1zM244.7 120.6l1.1 .1zM246.6 120.6l1 .1zM248.4 120.6l1.1 .1z"/>
</g>
<path d="M13.2 120.6h237.1" fill="none" stroke="#1c1c1c" stroke-width=".32"/>
<path d="M13.2 152.4h47.7v13.2h-47.7z" fill="#f2f5f9"/>
<path d="M13.2 152.4h47.7v13.2h-47.7z" fill="none" stroke="#1c1c1c" stroke-width=".32"/>
<path d="M60.9 159h7.9M66.6 158l2.2 1M68.8 159l-2.2 1" fill="none" stroke="#8a8a8a" stroke-width=".31"/>
<path d="M68.8 152.4h47.6v13.2h-47.6z" fill="#f2f5f9"/>
<path d="M68.8 152.4h47.6v13.2h-47.6z" fill="none" stroke="#1c1c1c" stroke-width=".32"/>
<path d="M116.4 159h8M122.2 158l2.2 1M124.4 159l-2.2 1" fill="none" stroke="#8a8a8a" stroke-width=".31"/>
<path d="M124.4 152.4h47.6v13.2h-47.6z" fill="#f2f5f9"/>
<path d="M124.4 152.4h47.6v13.2h-47.6z" fill="none" stroke="#1c1c1c" stroke-width=".32"/>
<path d="M172 159h7.9M177.8 158l2.1 1M179.9 159l-2.1 1" fill="none" stroke="#8a8a8a" stroke-width=".31"/>
<path d="M179.9 152.4h47.6v13.2h-47.6z" fill="#f2f5f9"/>
<path d="M179.9 152.4h47.6v13.2h-47.6z" fill="none" stroke="#1c1c1c" stroke-width=".32"/>
<circle cx="241.3" cy="155.6" r="2.65" fill="#f2f5f9"/>
<circle cx="241.3" cy="155.6" r="2.65" fill="none" stroke="#1c1c1c" stroke-width=".31"/>
<circle cx="241.3" cy="168.3" r="2.65" fill="#f2f5f9"/>
<circle cx="241.3" cy="168.3" r="2.65" fill="none" stroke="#1c1c1c" stroke-width=".31"/>
<circle cx="241.3" cy="181" r="2.65" fill="#f2f5f9"/>
<circle cx="241.3" cy="181" r="2.65" fill="none" stroke="#1c1c1c" stroke-width=".31"/>
<circle cx="241.3" cy="193.7" r="2.65" fill="#f2f5f9"/>
<circle cx="241.3" cy="193.7" r="2.65" fill="none" stroke="#1c1c1c" stroke-width=".31"/>
<circle cx="241.3" cy="206.4" r="2.65" fill="#f2f5f9"/>
<g fill="none" stroke="#1c1c1c" stroke-width=".31">
<path d="M339.2 237.1v31.7"/>
<circle cx="241.3" cy="206.4" r="2.65"/>
</g>
<path d="M273 237.1h148.2v31.7h-148.2z" fill="none" stroke="#1c1c1c" stroke-width=".37"/>
<text font-size="4.8" fill="#1c1c1c" x="15.3" y="17.5">E · TOTEM</text>
<g font-size="4" fill="#1c1c1c">
<text x="94.7" y="16.7">AF-E-102</text>
<text x="13.2" y="39.7">PARTS LIST — PER TOTEM</text>
<text x="13.2" y="148.2">POWER SYSTEM</text>
<text x="238.1" y="148.2">INSTALLATION — TWO PERSON, ~30 MIN</text>
<text x="13.2" y="211.7">CONTENT PIPELINE — SIGNED PUBLICATIONS</text>
</g>
<g font-size="3.4" fill="#1c1c1c">
<text x="24.2" y="158.2">20–30 W PANEL</text>
<text x="83.7" y="158.2">MPPT 20 A</text>
<text x="136.5" y="158.2">LiFePO4 20 Ah</text>
<text x="190.8" y="158.2">5 V BMS → CM5</text>
<text x="15.9" y="218.5">— Publishers sign content (Ed25519) — community/agency keys.</text>
<text x="15.9" y="224.6">— Mesh floods signed notice envelopes; node verifies before render.</text>
<text x="15.9" y="230.7">— Rotation: alerts &gt; notices &gt; info; expiry timestamps auto-clear.</text>
<text x="15.9" y="236.8">— Rate-limit + dedup; offline queue preserves order; admin can pin/hide.</text>
<text x="276.2" y="242.4">ARCTICCHAIN — RURAL NODE FLEET</text>
</g>
<text font-size="3.2" fill="#b3261e" x="397.6" y="19.6">FOR REVIEW</text>
<g font-size="3.2" fill="#1c1c1c">
<text x="15.1" y="50.8">#</text>
<text x="24.6" y="50.8">PART</text>
<text x="130.4" y="50.8">SUPPLIER</text>
<text x="191.3" y="50.8">APPROX CAD</text>
<text x="233.6" y="50.8">QTY</text>
<text x="15.1" y="57.4">1</text>
<text x="24.6" y="57.4">CM5 4GB + IO Board (same as L1 — fleet common)</text>
<text x="130.4" y="57.4">PiShop / Canada Computers</text>
<text x="191.3" y="57.4">$90–130</text>
<text x="233.6" y="57.4">1</text>
<text x="15.1" y="65.9">2</text>
<text x="24.6" y="65.9">13.3in or 7.5in e-Paper HAT (SPI)</text>
<text x="130.4" y="65.9">Waveshare / DFRobot</text>
<text x="191.3" y="65.9">$100–200</text>
<text x="233.6" y="65.9">1</text>
<text x="15.1" y="74.3">3</text>
<text x="24.6" y="74.3">SX1262 LoRa breakout 915 MHz</text>
<text x="130.4" y="74.3">DFRobot / AliExpress</text>
<text x="191.3" y="74.3">$15–25</text>
<text x="233.6" y="74.3">1</text>
<text x="15.1" y="82.8">4</text>
<text x="24.6" y="82.8">SIM7600 LTE HAT (optional backhaul)</text>
<text x="130.4" y="82.8">DFrobot / Waveshare</text>
<text x="191.3" y="82.8">$60–90</text>
<text x="233.6" y="82.8">0–1</text>
<text x="15.1" y="91.3">5</text>
<text x="24.6" y="91.3">20–30 W poly solar panel + MPPT 20 A</text>
<text x="130.4" y="91.3">Amazon.ca / Renogy</text>
<text x="191.3" y="91.3">$120–200</text>
<text x="233.6" y="91.3">1</text>
<text x="15.1" y="99.7">6</text>
<text x="24.6" y="99.7">12.8 V 20 Ah LiFePO4 battery</text>
<text x="130.4" y="99.7">Amazon.ca / supplier</text>
<text x="191.3" y="99.7">$180–260</text>
<text x="233.6" y="99.7">1</text>
<text x="15.1" y="108.2">7</text>
<text x="24.6" y="108.2">IP66 polycarbonate box ~320×220×100</text>
<text x="130.4" y="108.2">Bud Industries / Amazon.ca</text>
<text x="191.3" y="108.2">$80–140</text>
<text x="233.6" y="108.2">1</text>
<text x="15.1" y="116.7">8</text>
<text x="24.6" y="116.7">Pole + U-bolts + window film + gasket</text>
<text x="130.4" y="116.7">hardware supplier</text>
<text x="191.3" y="116.7">$60–100</text>
<text x="233.6" y="116.7">1</text>
<text x="246.6" y="154.5">Set pole (post-hole or existing utility pole U-bolt).</text>
<text x="246.6" y="167.2">Hang box on rear hinge; face display to road/foot traffic.</text>
<text x="246.6" y="179.9">Connect solar leads; route antenna ports top, drip-loop cable.</text>
<text x="246.6" y="192.6">Power on; verify mesh join + first content render.</text>
<text x="246.6" y="205.3">Service: front latch → SD card + battery swap &lt;10 min.</text>
<text x="344.5" y="247.1">Surafel Negussie</text>
<text x="382.9" y="247.1">2/3</text>
<text x="344.5" y="255.9">2026-11-12</text>
<text x="382.9" y="255.9">AF-E-102</text>
<text x="344.5" y="264.6">NTS</text>
<text x="382.9" y="264.6">mm</text>
</g>
<text font-size="3.2" fill="#8a8a8a" x="13.2" y="172.5">Autonomy ≈3–5 days no-sun at 2–4 W avg; oversized panel is the winter plan.</text>
<text font-size="3.2" fill="#1a4f8a" x="276.2" y="247.1">EMEBET INC. · emebetos.ca</text>
<g font-size="2.9" fill="#8a8a8a">
<text x="15.3" y="22.5">PARTS LIST &amp; INSTALLATION</text>
<text x="94.7" y="22">REV A · 2026-11-12</text>
<text x="31.3" y="163">south tilt</text>
<text x="82.9" y="163">LiFePO4 profile</text>
<text x="142.2" y="163">≈256 Wh</text>
<text x="197.3" y="163">always-on</text>
</g>
<g font-size="2.9" fill="#1c1c1c">
<text x="240.5" y="156.9">1</text>
<text x="240.5" y="169.6">2</text>
<text x="240.5" y="182.3">3</text>
<text x="240.5" y="195">4</text>
<text x="240.5" y="207.7">5</text>
</g>
<g font-size="2.6" fill="#8a8a8a">
<text x="276.2" y="252.1">SOLE PROPRIETARY OWNER</text>
<text x="276.2" y="255.9">SURAFEL NEGUSSIE — PLANNER/MAKER</text>
</g>
<text font-size="2.6" x="276.2" y="261.4">PROPRIETARY &amp; CONFIDENTIAL</text>
<text font-size="2.6" fill="#b3261e" x="12.7" y="274.6">EMEBET INC. — PROPRIETARY &amp; CONFIDENTIAL</text>
<g font-size="2.4" fill="#8a8a8a">
<text x="344.5" y="242.6">DRAWN</text>
<text x="382.9" y="242.6">SHEET</text>
<text x="344.5" y="251.4">DATE</text>
<text x="382.9" y="251.4">DWG NO</text>
<text x="344.5" y="260.1">SCALE</text>
<text x="382.9" y="260.1">UNITS</text>
</g>
<text font-size="2.4" fill="#1c1c1c" x="276.2" y="265.1">UNAUTHORIZED DISTRIBUTION PROHIBITED</text>
</svg>
